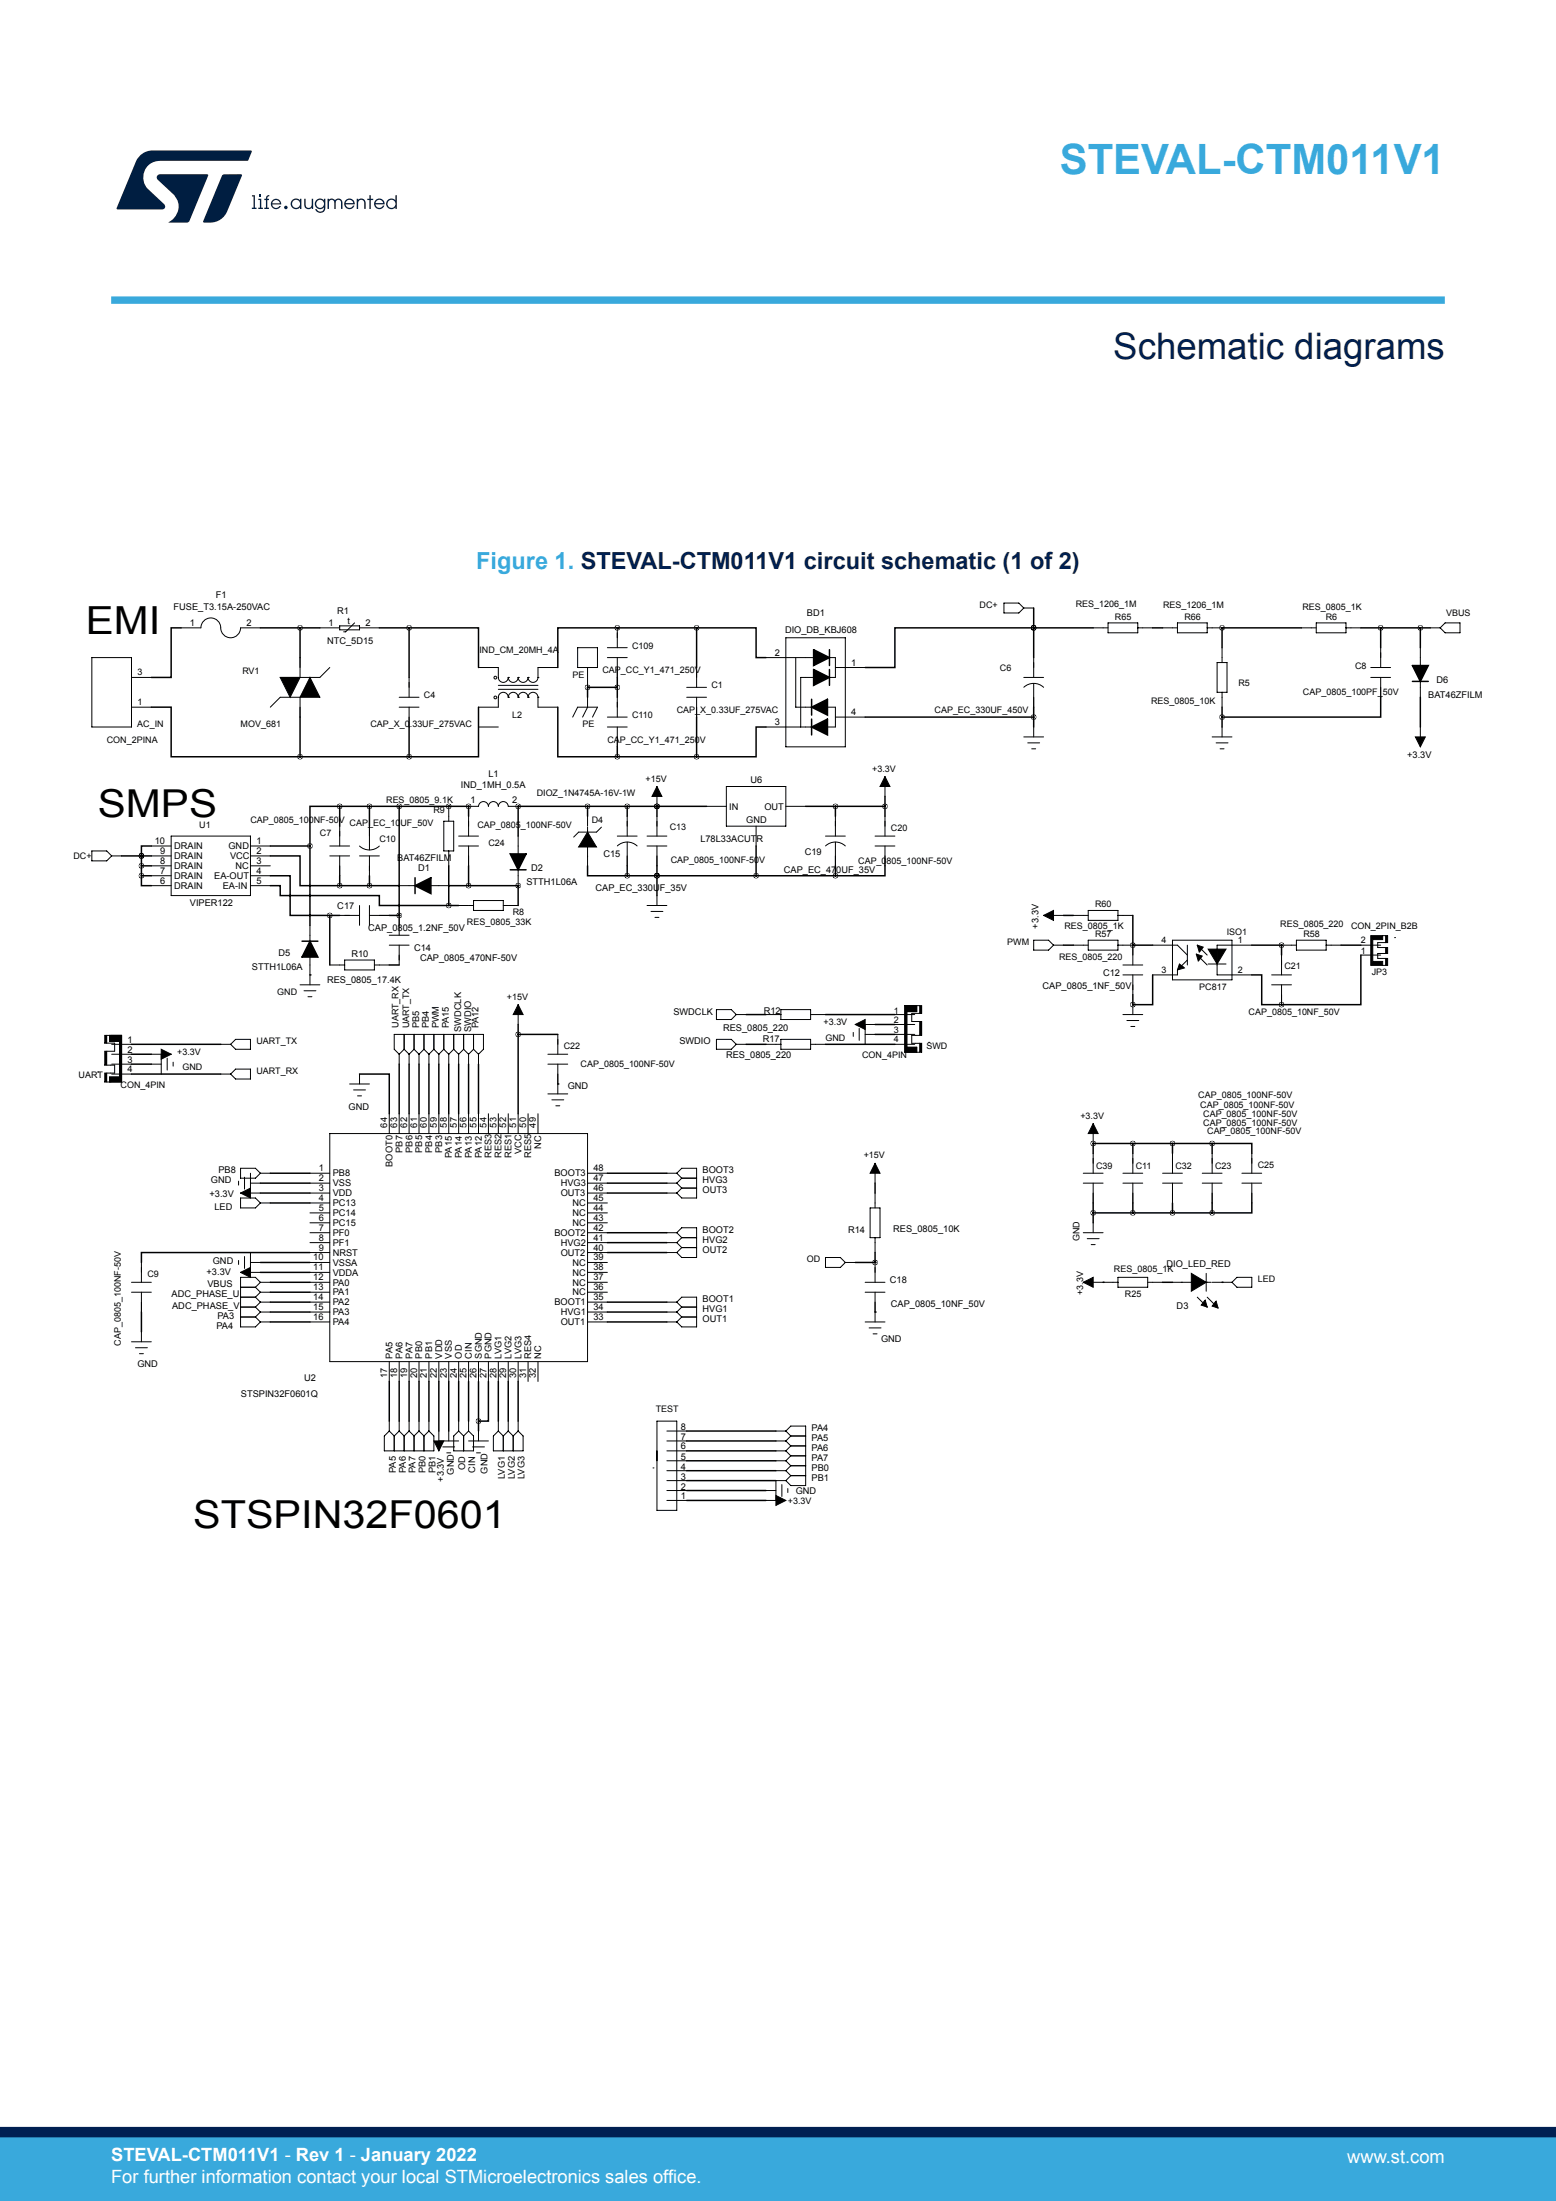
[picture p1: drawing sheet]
<svg xmlns="http://www.w3.org/2000/svg" width="210mm" height="297mm" viewBox="0 0 210 297" stroke-linecap="round" stroke-linejoin="round" font-family="sans-serif">
<g fill="none" stroke="#000" stroke-width=".13">
<path d="M12.4 88.7h5.3v9.4h-5.3zM17.7 91.4h2.7M17.7 95.4h2.7M24.4 84.7h2.7a1.34 1.34 0 0 1 1.4-1.3 1.34 1.34 0 0 1 1.3 1.3 1.34 1.34 0 0 0 1.3 1.4 1.34 1.34 0 0 0 1.4-1.4h2.6M36.5 95.4l1.3-1.3h2.7v2.7M37.8 91.4h2.7l-1.3 2.7zM40.5 88.7v2.7M41.8 91.4l1.4 2.7h-2.7zM43.2 84.7h2.6M44.5 90.1l-1.3 1.3h-5.4M45.8 84.5h2.7v.5h-2.7zM47.9 84.1l-1.3 1.2h-.2"/>
<path d="M48.5 84.7h2.7M53.9 94.1h2.7M53.9 95.4h2.7M55.2 91.4v2.7M55.2 95.4v2.7M64.6 90.1h2.7v1.3a.67 .67 0 0 0 .6 .7 .67 .67 0 0 0 .7-.7M64.6 98.1h2.7M67.3 93h5.3M67.3 92.5h5.3M68.6 94.1a.67 .67 0 0 1 .7-.7 .67 .67 0 0 1 .6 .7M68.6 91.4a.67 .67 0 0 0 .7 .7 .67 .67 0 0 0 .6-.7M68.6 94.1a.67 .67 0 0 0-.7-.7 .67 .67 0 0 0-.6 .7v1.3h-2.7"/>
<path d="M68.6 94.1h.1M68.6 91.4h.1M69.9 94.1h.1M69.9 91.4h.1M69.9 94.1a.67 .67 0 0 1 .7-.7 .67 .67 0 0 1 .7 .7M69.9 91.4a.67 .67 0 0 0 .7 .7 .67 .67 0 0 0 .7-.7M71.3 94.1a.67 .67 0 0 1 .6-.7 .67 .67 0 0 1 .7 .7M71.3 91.4a.67 .67 0 0 0 .6 .7 .67 .67 0 0 0 .7-.7M71.3 94.1h.1M71.3 91.4h.1M72.6 94.1v1.3h2.7M72.6 94.1h.1"/>
<path d="M72.6 91.4h.1M75.3 90.1h-2.7v1.3M77.3 96.8l.7-1.4h2.6l-.6 1.4M78 87.4h2.6v2.7h-2.6zM79.3 90.1v2.6M79.3 94.1v1.3l-.7 1.4M82 98.1h2.6M82 88.7h2.6M82 96.8h2.6M82 87.4h2.6M83.3 84.7v2.7M83.3 88.7v2.7"/>
<path d="M83.3 94.1v2.7M83.3 98.1v2.7M92.7 94.1h2.7M92.7 92.7h2.7M94 90.1v2.6M94 94.1v2.7M103.4 98.1h6.1M103.4 88.7h6.4M106.1 86.1h8v14.7h-8zM107.4 88.7v6.7h2.1M109.8 91.4h-1.7v6.7M111.7 95.4h1v2.7h-1"/>
<path d="M111.9 88.7h.8v2.7h-.8M112.7 90.1h4.1M112.7 96.8h4.1M135.5 81.4h2l.7 .6-.7 .7h-2zM138.2 82h1.3M138.2 91.4h2.6M138.2 99.4h2.6M138.2 92.7a1.95 1.95 0 0 1 2.6 0M139.5 88.7v2.7M139.5 92.2v3.2M139.5 98.1v1.3M147.5 84.7h2"/>
<path d="M149.5 84.1h4.1v1.3h-4.1zM153.6 84.7h2M156.9 84.7h2M158.9 84.1h4v1.3h-4zM162.9 84.7h2M163.6 99.4h2.7M164.3 89.4h1.3v4h-1.3zM164.9 87.4v2M164.9 93.4v2M164.9 98.1v1.3M175.6 84.7h2M177.6 84.1h4.1v1.3h-4.1z"/>
<path d="M181.7 84.7h2M185 91.4h2.7M185 90.1h2.7M186.3 87.4v2.7M186.3 91.4v2.7M191 99.4h1.4l-.7 1.4zM191.7 87.4v2.4M191.7 91.9v2.2M191.7 98.1v2.7M193 84.7h1.4M195 84.1h2v1.3h-2l-.6-.7zM12.4 114.8h2l.7 .7-.7 .7h-2z"/>
<path d="M15.1 115.5h1.3M20.4 119.5h2.7M20.4 114.2h2.7M20.4 115.5h2.7M20.4 116.8h2.7M20.4 118.2h2.7M23.1 112.8h10.7v8h-10.7zM33.8 119.5h2.7M33.8 114.2h2.7M33.8 115.5h2.7M33.8 116.8h2.7M33.8 118.2h2.7"/>
<path d="M44.5 114.2h2.7M44.5 115.5h2.7M45.8 111.5v2.7M45.8 115.5v2.7M48.5 114.2a1.95 1.95 0 0 0 2.7 0M48.5 115.5h2.7M49.9 111.5v3.2M49.9 115.5v2.7M53.9 119.5h2.1M58.2 119.5h2.4M59.9 110.8h1.3v4h-1.3zM60.6 108.8v2"/>
<path d="M60.6 114.8v2M61.9 114.2h2.7M61.9 112.8h2.7M63.2 108.8h1.4a.67 .67 0 0 1 .7-.6 .67 .67 0 0 1 .6 .6 .67 .67 0 0 1 .7-.6 .67 .67 0 0 1 .7 .6 .67 .67 0 0 1 .6-.6 .67 .67 0 0 1 .7 .6h1.3M63.2 110.1v2.7M63.2 114.2v2.6M69.9 112.8v2.4M69.9 117.4v2.1M79.3 112.3l1.2 2h-1.2zM79.3 110.1v1.4M79.3 111.6v5.2M81.2 111.6l-.7 .7h-2.4l-.7 .7"/>
<path d="M83.3 112.8h2.7M83.3 114.1a1.95 1.95 0 0 1 2.7 .1M84.6 110.1v2.7M84.6 113.6v3.2M87.3 114.2h2.7M87.3 112.8h2.7M88.7 106.1l.6 1.4h-1.3zM88.7 106.1v2.7M88.7 110.1v2.7M88.7 114.2v2.6M95.4 108.8h2.6M98 106.1h8.1v5.4h-8.1z"/>
<path d="M102 111.5v2.7M106.1 108.8h2.6M111.4 112.8h2.7M111.4 114.1a1.95 1.95 0 0 1 2.7 .1M112.7 110.1v2.7M112.7 113.6v3.2M118.1 114.2h2.7M118.1 112.8h2.7M119.4 104.8l.7 1.3h-1.3zM119.4 104.8v2.7M119.4 110.1v2.7M119.4 114.2v2.6"/>
<path d="M138.7 100.2h1.6M139.2 101h.6M164.1 100.2h1.6M164.7 101h.5M14.1 139.7h.3v1.1h-.3zM14.4 139.7h2v6.3h-2M14.8 139.7h1.6v6.3h-1.6v-.7h1.3v-4.8h-1.3zM14.8 139.7v.8h1.3v4.8h-1.3v.7M40.5 132.9h2.7M41 133.7h1.6M41.6 134.5h.5M41.8 124.9v2.1"/>
<path d="M41.8 129.1v3.8M44.5 130.2h2M45.8 123.5h2.7M46.5 129.5h4v1.4h-4zM48.5 122.2v2.7M49.9 122.2v2.7M49.9 123.5h2.6M50.5 130.2h2M52.5 127.5h2.7M52.5 126.2h2.7M53.9 123.5v2.7M53.9 127.5v2.7"/>
<path d="M54.5 139.6v2M55.9 139.6v2M57.2 139.6v2M58.6 139.6v2M59.9 139.6v2M61.2 139.6v2M61.9 122.2h2M62.6 139.6v2M63.9 121.5h4v1.4h-4zM63.9 139.6v2M67.9 122.2h2M69.9 135.6l.7 1.3h-1.3z"/>
<path d="M69.9 135.6v2.6M75.3 139.6v2.7M87.3 122.2h2.7M87.9 123h1.6M88.4 123.8h.5M88.7 120.8v1.4M96.7 136.2h2l.7 .7-.7 .7h-2zM99.4 136.9h1.3M103.4 136.9h2M105.4 136.2h4v1.4h-4zM109.4 136.9h2M115.2 139.3v.5"/>
<path d="M115.4 138.2h2.7M115.4 138.2l1.4-.6v1.3zM116 138.8v1.6M116.8 139.6h1.3M116.8 138.2v2.7M120.8 136.9h2.7M120.8 138.2h2.7M120.8 139.6h2.7M122.1 135.7h1.6v.8h-1.3v4.8h1.3v.7h-1.6zM123.1 136.7v1.1h1M123.1 136.7h1.1M123.7 135.7v.8h-1.3v4.8h1.3v.7"/>
<path d="M124.1 135.7h-2v6.3h2M124.1 135.7h.3v1h-.3zM124.1 137.8h.3v1.9h-.3zM124.1 139.7h-1v1.1h1M139.5 126.9h2l.7 .6-.7 .7h-2zM140.8 123.5l1.4-.6v1.3zM140.8 123.5h2.7M142.2 127.5h1.3M144.9 127.5h2M144.9 123.5h2M146.9 122.9h4v1.3h-4zM146.9 126.9h4v1.3h-4z"/>
<path d="M150.9 127.5h2v2.7M150.9 123.5h2M151.6 130.2h2.6M151.6 131.6h2.6M151.6 136.9h2.6M152.1 137.7h1.6M152.6 138.5h.6M152.9 131.6v2.6M152.9 135.6v1.3M155.6 127.5h3.3l1.3 1.4M158.2 126.9h8.1v5.3h-8.1zM158.9 130.9v.7h-3.3"/>
<path d="M159.2 130.1l.6 .5-.9 .3zM160.2 127.5v2.7M160.2 129.5l-1.3 1.4M161.5 128.7l.8 .3-.6 .7zM161.6 127.5l1.3 1.4M161.6 128.9l1.3 1.3M161.6 127.5l.8 .3-.5 .7zM163.1 130.1h2.4M163.1 128.1h1.2v2zM164.3 130.2v1.4h4.6M168.9 127.5h-4.6v.7M171.6 131.6h2.7"/>
<path d="M171.6 132.9h2.7M173 127.5h2M173 128.9v2.7M173 132.9v2.7M175 126.9h4v1.3h-4zM179 127.5h2M183.7 127.5h2.6M183.7 128.9h2.6M185 126.3h1.6v.5h-1.3v2.9h1.3v.6h-1.6zM186.6 126.3h.4M186.6 130.3h.4M187 126.3h.3v.9h-.3z"/>
<path d="M187 129.3h.3v1h-.3zM187 127.9h.3v.8h-.3zM187 128.7h-1.1v.6h1.1M187 127.2h-1.1v.7h1.1M188.2 126.5h.1M13.2 144.7h.1M14.1 141.9h.3v1.8h-.3zM14.1 144.8h.3v1.2h-.3zM14.3 140.8h1.1M14.4 143.7h1.1v1.1h-1.1M15.1 140.9h2.6M15.1 142.3h2.6"/>
<path d="M15.1 143.6h2.6M15.1 144.9h2.6M15.5 140.8v1.1h-1.1M20.4 142.3h2.7M20.4 143.6h1.4M21.8 141.6l1.3 .7-1.3 .6zM21.8 142.3v2.6M22.6 142.8v1.6M23.4 143.3v.6M29.8 140.9h1.3M29.8 144.9h1.3M31.8 140.3h2v1.3h-2l-.7-.7z"/>
<path d="M31.8 144.3h2v1.3h-2l-.7-.7zM32.2 159.4v.5M32.5 157.6h2l.6 .7-.6 .7h-2zM33 158.8v1.7M33.8 159.7h1.3M33.8 158.3v2.7M35.1 158.3h1.4M41.8 158.3h2.7M41.8 159.7h2.7M44.5 153h34.8v30.7h-34.8zM47.2 146.3h2.7M47.7 147.1h1.6"/>
<path d="M48.3 147.9h.5M48.5 144.9v1.4M52.5 150.3v2.7M53.9 142.3v1.3M53.9 150.3v2.7M53.9 142.3l-.7-.7v-2h12v2l-.6 .7M54.5 141.6l-.6 .7M54.5 141.6l.7 .7M55.2 142.3v1.3M55.2 150.3v2.7M55.9 141.6l-.7 .7M55.9 141.6l.7 .7"/>
<path d="M56.6 142.3v1.3M56.6 150.3v2.7M57.2 141.6l-.6 .7M57.2 141.6l.7 .7M57.9 142.3v1.3M57.9 150.3v2.7M58.6 141.6l.6 .7M58.6 141.6l-.7 .7M59.2 142.3v1.3M59.2 150.3v2.7M59.9 141.6l-.7 .7M59.9 141.6l.7 .7"/>
<path d="M60.6 142.3v1.3M60.6 150.3v2.7M61.2 141.6l.7 .7M61.2 141.6l-.6 .7M61.9 142.3v1.3M61.9 150.3v2.7M62.6 141.6l-.7 .7M62.6 141.6l.6 .7M63.2 142.3v1.3M63.2 150.3v2.7M63.9 141.6l-.7 .7M63.9 141.6l.7 .7"/>
<path d="M64.6 142.3v1.3M64.6 150.3v2.7M65.9 150.3v2.7M67.3 150.3v2.7M68.6 150.3v2.7M69.9 150.3v2.7M71.3 150.3v2.7M72.6 150.3v2.7M73.9 142.3h2.7M73.9 143.6h2.7M73.9 147.6h2.7M74.5 148.4h1.6"/>
<path d="M75 149.2h.6M75.3 143.6v4M79.3 158.3h2.7M79.3 159.7h2.7M90 158.3h1.3M90 159.7h1.3M91.3 158.3l.7-.7h2v4.1h-2l-.7-.7M91.3 158.3l.7 .7M91.3 159.7l.7 .6M92 159h2M92 159l-.7 .7M96.7 140.3h2l.7 .6-.7 .7h-2z"/>
<path d="M99.4 140.9h1.3M103.4 140.9h2M105.4 140.3h4v1.3h-4zM109.4 140.9h2M118.1 157l.7 1.3h-1.4zM118.1 157v2.7M120.8 140.9h2.7M124.1 140.8h.3v1.2h-.3zM125.3 140.7h.1M146.2 158.3h2.7M146.2 159.7h2.7M147.5 151.6l.7 1.4h-1.3z"/>
<path d="M147.5 151.6v2.7M147.5 155.6v2.7M147.5 159.7v2.6M151.6 158.3h2.6M151.6 159.7h2.6M152.9 155.6v2.7M152.9 159.7v2.6M156.9 158.3h2.7M156.9 159.7h2.7M158.2 155.6v2.7M158.2 159.7v2.6M162.3 158.3h2.6"/>
<path d="M162.3 159.7h2.6M163.6 155.6v2.7M163.6 159.7v2.6M167.6 158.3h2.7M167.6 159.7h2.7M168.9 155.6v2.7M168.9 159.7v2.6M17.7 173h2.7M17.7 174.4h2.7M19.1 170.4v2.6M19.1 174.4v2.6M19.1 179.7v1.4"/>
<path d="M32.2 170.1v.5M32.5 161h2.6M32.5 171.7h2.6M32.5 161l1.3-.7v1.4zM32.5 171.7l1.3-.7v1.4zM32.5 173.7h2M32.5 161.7h2l.6 .6-.6 .7h-2zM32.5 176.4h2M32.5 175h2M32.5 177.7h2M33 169.6v1.6M33.8 170.4h1.3"/>
<path d="M33.8 169v2.7M34.5 173.7l.6 .7M34.5 175l.6 .7M34.5 176.4l.6 .6M34.5 177.7l.6 .7M35.1 173h1.4M35.1 173l-.6-.6h-2v6.7h2l.6-.7M35.1 162.3h1.4M35.1 174.4h1.4M35.1 175.7h1.4M35.1 177h1.4M35.1 178.4h1.4"/>
<path d="M35.1 173l-.6 .7M35.1 174.4l-.6 .6M35.1 175.7l-.6 .7M35.1 177l-.6 .7M41.8 173h2.7M41.8 161h2.7M41.8 162.3h2.7M41.8 163.7h2.7M41.8 165h2.7M41.8 166.3h2.7M41.8 167.7h2.7M41.8 169h2.7"/>
<path d="M41.8 170.4h2.7M41.8 171.7h2.7M41.8 174.4h2.7M41.8 175.7h2.7M41.8 177h2.7M41.8 178.4h2.7M79.3 173h2.7M79.3 161h2.7M79.3 162.3h2.7M79.3 163.7h2.7M79.3 165h2.7M79.3 166.3h2.7"/>
<path d="M79.3 167.7h2.7M79.3 169h2.7M79.3 170.4h2.7M79.3 171.7h2.7M79.3 174.4h2.7M79.3 175.7h2.7M79.3 177h2.7M79.3 178.4h2.7M90 161h1.3M90 166.3h1.3M90 167.7h1.3M90 169h1.3"/>
<path d="M90 175.7h1.3M90 177h1.3M90 178.4h1.3M91.3 166.3l.7-.6h2v4h-2l-.7-.7M91.3 175.7l.7-.7h2v4.1h-2l-.7-.7M91.3 166.3l.7 .7M91.3 167.7l.7 .6M91.3 175.7l.7 .7M91.3 177l.7 .7M92 167h2M92 160.3h2M92 160.3l-.7 .7"/>
<path d="M92 168.3h2M92 167l-.7 .7M92 168.3l-.7 .7M92 176.4h2M92 177.7h2M92 176.4l-.7 .6M92 177.7l-.7 .7M111.4 169.7h2l.7 .7-.7 .6h-2zM114.1 170.4h1.3M116.8 173h2.6M116.8 174.4h2.6M116.8 178.4h2.6"/>
<path d="M117.3 179.2h1.6M117.4 163h1.4v4h-1.4zM117.8 180h.6M118.1 161v2M118.1 167v2M118.1 170.4v2.6M118.1 174.4v4M146.2 173h4.7M146.2 173l1.3-.6v1.3zM146.2 166.3h2.7M146.7 167.1h1.6M147.3 167.9h.5"/>
<path d="M147.5 165v1.3M150.9 172.4h4v1.3h-4zM154.9 173h2M158.2 173h5.3M160.8 171.8l2 1.2h-2zM161.6 175l1.3 1.4M162.5 175.6l.2-.2 .2 1-.8-.3zM162.8 171.8v2.4M162.9 175l1.4 1.4M163.6 173h2.7M164 175.7l.1-.1 .3 .9-.8-.3zM166.3 173l.6-.6h2v1.3h-2z"/>
<path d="M17.7 181.1h2.7M18.3 181.9h1.6M18.8 182.7h.6M52.5 183.7v2.7M52.5 191.8v1.3M52.5 193.1l-.6 .7v2h6.7v-2l-.7-.7M52.5 193.1l.7 .7M53.2 193.8v2M53.9 183.7v2.7M53.9 191.8v1.3M53.9 193.1l.6 .7M53.9 193.1l-.7 .7"/>
<path d="M54.5 193.8v2M55.2 183.7v2.7M55.2 191.8v1.3M55.2 193.1l.7 .7M55.2 193.1l-.7 .7M55.9 193.8v2M56.6 183.7v2.7M56.6 191.8v1.3M56.6 193.1l.6 .7M56.6 193.1l-.7 .7M57.2 193.8v2M57.9 183.7v2.7"/>
<path d="M57.9 191.8v1.3M57.9 193.1l-.7 .7M58.6 194.4h1.3l-.7 1.4zM59.2 183.7v2.7M59.2 193.1v2.7M59.2 194.4h2.7M59.8 195.2h1.6M60.3 196h.5M60.6 183.7v2.7M60.6 193.1v1.3M61.9 193.1l-.7 .7v2h2.7v-2l-.7-.7M61.9 183.7v2.7"/>
<path d="M61.9 191.8v1.3M61.9 193.1l.7 .7M62.6 193.8v2M63.2 183.7v2.7M63.2 191.8v1.3M63.2 194.4h2.7M63.2 193.1l-.6 .7M63.8 195.2h1.6M64.3 196h.5M64.6 183.7v2.7M64.6 193.1v1.3M65.9 183.7v2.7"/>
<path d="M67.3 183.7v2.7M67.3 191.8v1.3M67.3 193.1l-.7 .7v2h4v-2l-.7-.7M67.3 193.1l.6 .7M67.9 193.8v2M68.6 183.7v2.7M68.6 191.8v1.3M68.6 193.1l.7 .7M68.6 193.1l-.7 .7M69.3 193.8v2M69.9 183.7v2.7M69.9 191.8v1.3"/>
<path d="M69.9 193.1l-.6 .7M71.3 183.7v2.7M72.6 183.7v2.7M88.1 198.1h.1M88.7 191.8h2.6v12h-2.6zM90 199.8h2.7M90 198.5h2.7M90 197.1h2.7M90 195.8h2.7M90 194.4h2.7M90 193.1h2.7M104.7 198.5h1.4"/>
<path d="M104.7 197.1h1.4M104.7 195.8h1.4M104.7 194.4h1.4M104.7 193.1h1.4M106.1 199.8h-1.4v2.7M106.1 193.1l.6-.7h2v8.1h-2l-.6-.7M106.1 198.5l.6 .6M106.1 197.1l.6 .7M106.1 195.8l.6 .6M106.1 194.4l.6 .7M106.1 193.1l.6 .7M106.7 199.1h2"/>
<path d="M106.7 199.1l-.6 .7M106.7 197.8h2M106.7 197.8l-.6 .7M106.7 196.4h2M106.7 196.4l-.6 .7M106.7 195.1h2M106.7 195.1l-.6 .7M106.7 193.8h2M106.7 193.8l-.6 .6M90 202.5h2.7M90 201.1h2.7M103.4 202.5h2.7"/>
<path d="M103.4 201.1h1.3M104.7 201.8l1.4 .7-1.4 .6zM105.5 200.3v1.6M106.3 200.9v.5"/>
<circle cx="66.9" cy="94.1" r=".19"/>
<circle cx="66.9" cy="91.4" r=".19"/>
</g>
<g fill="#000">
<path d="M37.8 91.4h2.7l-1.3 2.7zM41.8 91.4l1.4 2.7h-2.7zM109.8 90.3l2.1 1.1-2.1 1.1zM109.8 87.7l2.1 1-2.1 1.1zM109.5 95.4l2.2-1v2.1zM109.5 98.1l2.2-1.1v2.2zM190.6 89.8h2.2l-1.1 2.1zM56 119.5l2.2-1.1v2.2zM68.9 115.2h2.1l-1.1 2.2zM79.3 112.3l1.2 2h-1.2zM79.3 112.3v2h-1.2zM88.7 106.1l.6 1.4h-1.3z"/>
<path d="M119.4 104.8l.7 1.3h-1.3zM191 99.4h1.4l-.7 1.4zM41.8 127l1.1 2.1h-2.1zM69.9 135.6l.7 1.3h-1.3zM115.4 138.2l1.4-.6v1.3zM124.1 135.7h.3v1h-.3zM124.1 137.8h.3v1.9h-.3zM140.8 123.5l1.4-.6v1.3zM159.2 130.1l.6 .5-.9 .3zM161.5 128.7l.8 .3-.6 .7zM161.6 127.5l.8 .3-.5 .7zM163.1 128.1h1.2v2z"/>
<path d="M164.3 128.1h1.2l-1.2 2zM185 126.3h1.6v.5h-1.3v2.9h1.3v.6h-1.6zM187 126.3h.3v.9h-.3zM187 129.3h.3v1h-.3zM187 127.9h.3v.8h-.3zM14.1 139.7h.3v1.1h-.3zM14.1 141.9h.3v1.8h-.3zM14.1 144.8h.3v1.2h-.3zM14.8 139.7h1.6v6.3h-1.6v-.7h1.3v-4.8h-1.3zM21.8 141.6l1.3 .7-1.3 .6zM118.1 157l.7 1.3h-1.4zM122.1 135.7h1.6v.8h-1.3v4.8h1.3v.7h-1.6z"/>
<path d="M124.1 140.8h.3v1.2h-.3zM147.5 151.6l.7 1.4h-1.3zM32.5 161l1.3-.7v1.4zM32.5 171.7l1.3-.7v1.4zM146.2 173l1.3-.6v1.3zM160.8 171.8l2 1.2h-2zM160.8 173h2l-2 1.2zM162.5 175.6l.2-.2 .2 1-.8-.3zM164 175.7l.1-.1 .3 .9-.8-.3zM58.6 194.4h1.3l-.7 1.4zM104.7 201.8l1.4 .7-1.4 .6z"/>
<path d="M88.6 108.8a.05 .05 0 0 0 .1 0 .05 .05 0 0 0-.1 0zM84.6 108.8a.05 .05 0 0 0 .1 0 .05 .05 0 0 0-.1 0zM84.6 118.2a.05 .05 0 0 0 .1 0 .05 .05 0 0 0-.1 0zM88.6 118.2a.05 .05 0 0 0 .1 0 .05 .05 0 0 0-.1 0zM112.7 118.2a.05 .05 0 0 0 .1 0 .05 .05 0 0 0-.1 0zM119.4 108.8a.05 .05 0 0 0 .1 0 .05 .05 0 0 0-.1 0zM88.6 108.8a.05 .05 0 0 0 .1 0 .05 .05 0 0 0-.1 0zM112.7 108.8a.05 .05 0 0 0 .1 0 .05 .05 0 0 0-.1 0zM49.8 108.8a.05 .05 0 0 0 .1 0 .05 .05 0 0 0-.1 0zM45.8 108.8a.05 .05 0 0 0 .1 0 .05 .05 0 0 0-.1 0zM69.9 108.8a.05 .05 0 0 0 .1 0 .05 .05 0 0 0-.1 0zM49.8 119.5a.05 .05 0 0 0 .1 0 .05 .05 0 0 0-.1 0zM60.5 108.8a.05 .05 0 0 0 .1 0 .05 .05 0 0 0-.1 0zM69.9 119.5a.05 .05 0 0 0 .1 0 .05 .05 0 0 0-.1 0zM63.2 108.8a.05 .05 0 0 0 .1 0 .05 .05 0 0 0-.1 0zM63.2 119.5a.05 .05 0 0 0 .1 0 .05 .05 0 0 0-.1 0zM186.3 84.7a.05 .05 0 0 0 .1 0 .05 .05 0 0 0-.1 0zM164.9 84.7a.05 .05 0 0 0 .1 0 .05 .05 0 0 0-.1 0zM164.9 96.8a.05 .05 0 0 0 .1 0 .05 .05 0 0 0-.1 0zM172.9 127.5a.05 .05 0 0 0 .1 0 .05 .05 0 0 0-.1 0zM172.9 135.6a.05 .05 0 0 0 .1 0 .05 .05 0 0 0-.1 0zM102 118.2a.05 .05 0 0 0 .1 0 .05 .05 0 0 0-.1 0zM88.6 118.2a.05 .05 0 0 0 .1 0 .05 .05 0 0 0-.1 0zM147.5 154.3a.05 .05 0 0 0 .1 0 .05 .05 0 0 0-.1 0zM147.5 163.7a.05 .05 0 0 0 .1 0 .05 .05 0 0 0-.1 0zM69.9 139.6a.05 .05 0 0 0 .1 0 .05 .05 0 0 0-.1 0zM158.2 154.3a.05 .05 0 0 0 .1 0 .05 .05 0 0 0-.1 0zM158.2 163.7a.05 .05 0 0 0 .1 0 .05 .05 0 0 0-.1 0zM41.8 114.2a.05 .05 0 0 0 .1 0 .05 .05 0 0 0-.1 0zM45.8 119.5a.05 .05 0 0 0 .1 0 .05 .05 0 0 0-.1 0zM60.5 122.2a.05 .05 0 0 0 .1 0 .05 .05 0 0 0-.1 0z"/>
</g>
<g fill="none" stroke="#000" stroke-width=".2">
<path d="M20.4 95.4h2.7v6.7h17.4M24.4 84.7h-1.3v6.7h-2.7M35.1 84.7h8.1M40.5 84.7v4M40.5 96.8v5.3M51.2 84.7h4M55.2 84.7h9.4v5.4M55.2 98.1v4M55.2 84.7v6.7M64.6 95.4v6.7h-9.4M75.3 95.4v6.7h8M79.3 92.7h4"/>
<path d="M79.3 92.7h.1M79.3 92.7v1.4M83.3 84.7h-8v5.4M83.3 84.7h.1M83.3 84.7h10.7M83.3 91.4v2.7M94 96.8v5.3M94 84.7h8v4h1.4M94 84.7v5.4M103.4 98.1h-1.4v4h-8M109.5 94.4v2.1M109.5 97v2.2"/>
<path d="M109.5 95.4l2.2-1v2.1zM109.5 98.1l2.2-1.1v2.2zM109.8 90.3l2.1 1.1-2.1 1.1zM109.8 87.7l2.1 1-2.1 1.1zM111.9 87.7v2.1M111.9 90.3v2.2M116.8 96.8h22.7M139.5 84.7h-18.7v5.4h-4M139.5 84.7h.1M139.5 84.7h8M139.5 82v6.7M139.5 95.4v2.7"/>
<path d="M155.6 84.7h1.3M164.9 84.7h.1M164.9 84.7h10.7M164.9 84.7v2.7M164.9 95.4v2.7M183.7 84.7h9.3M186.3 94.1v2.7h-21.4M186.3 84.7v2.7M190.6 89.8h2.2l-1.1 2.1zM190.6 91.9h2.2M191.7 84.7v2.7M191.7 94.1v4"/>
<path d="M16.4 115.5h4M19.1 115.5h.1M19.1 118.2v1.3h1.3M19.1 118.2h1.3M19.1 115.5v2.7M19.1 116.8h1.3M20.4 114.2h-1.3v1.3M36.5 115.5h4v4h5.3M36.5 118.2h2.7v5.3h5.3M36.5 119.5h1.3v1.3h13.4v1.4h9.4M36.5 114.2h5.3M40.5 102.1h14.7"/>
<path d="M41.8 114.2v10.7M45.8 108.8h-4v5.4M45.8 108.8h17.4M45.8 119.5h8.1M45.8 108.8v2.7M45.8 118.2v1.3M49.9 108.8v2.7M49.9 118.2v1.3M53.9 108.8v14.7M56 119.5l2.2-1.1v2.2zM56 118.4v2.2M60.6 108.8h.1"/>
<path d="M60.6 119.5h9.3M60.6 116.8v5.4M63.2 108.8h.1M63.2 108.8v1.3M63.2 116.8v2.7M68.9 117.4h2.1M68.9 115.2h2.1l-1.1 2.2zM69.9 108.8h.1M69.9 119.5h.1M69.9 108.8h25.5M69.9 108.8v4M69.9 119.5v2.7"/>
<path d="M79.3 116.8v1.4h5.3M79.3 108.8v1.3M83.3 102.1h10.7M83.3 100.8v1.3M84.6 108.8v1.3M84.6 116.8v1.4M88.7 108.8h.1M88.7 108.8v1.3M88.7 116.8v4M88.7 118.2h.1M102 114.2v4M108.7 108.8h10.7"/>
<path d="M112.7 118.2h-28.1M112.7 108.8v1.3M112.7 116.8v1.4M119.4 116.8v1.4h-6.7M119.4 107.5v2.6M40.8 127h2.1M41.8 131.6h.1M41.8 127l1.1 2.1h-2.1zM44.5 123.5h1.3M44.5 123.5v6.7M52.5 130.2h1.4M52.5 123.5h1.4"/>
<path d="M53.9 123.5h.1M60.6 122.2h1.3M69.9 138.2v12.1M69.9 139.6h5.4M100.7 136.9h2.7M111.4 136.9h9.4M118.1 139.6h2.7M118.1 138.2h2.7M143.5 127.5h1.4M143.5 123.5h1.4M152.9 135.6h.1M152.9 127.5h.1"/>
<path d="M152.9 127.5h2.7M152.9 134.2v1.4M152.9 123.5v4M155.6 131.6v4h-2.7M168.9 131.6h1.4v4h2.7M168.9 127.5h4.1M173 135.6h.1M173 127.5h.1M173 127.5v1.4M181 127.5h2.7M183.7 128.9v6.7h-10.7M17.7 140.9h12.1"/>
<path d="M17.7 143.6h2.7M17.7 142.3h2.7M17.7 144.9h12.1M35.1 159.7h6.7M36.5 158.3h5.3M48.5 144.9h4v5.4M53.9 143.6v6.7M55.2 143.6v6.7M56.6 143.6v6.7M57.9 143.6v6.7M59.2 143.6v6.7M60.6 143.6v6.7"/>
<path d="M61.9 143.6v6.7M63.2 143.6v6.7M64.6 143.6v6.7M75.3 146.3h.1M82 158.3h8M82 159.7h8M100.7 140.9h2.7M111.4 140.9h9.4M118.1 159.7v1.3M147.5 154.3v1.3M147.5 154.3h16.1M147.5 154.3h.1"/>
<path d="M152.9 154.3v1.3M158.2 154.3v1.3M163.6 154.3h5.3v1.3M163.6 154.3v1.3M19.1 177v2.7M35.1 161h6.7M35.1 170.4h6.7M35.1 171.7h6.7M36.5 173h5.3M36.5 175.7h5.3M36.5 177h5.3M36.5 178.4h5.3"/>
<path d="M36.5 174.4h5.3M36.5 162.3h5.3M41.8 169h-22.7v1.4M82 161h8M82 166.3h8M82 167.7h8M82 169h8M82 175.7h8M82 177h8M82 178.4h8M115.4 170.4h2.7M118.1 177h.1"/>
<path d="M118.1 170.4h.1M118.1 169v1.4M147.5 162.3v2.7M148.9 173h.1M152.9 162.3v1.4M156.9 173h1.3M158.2 162.3v1.4M163.6 163.7h-16.1M163.6 162.3v1.4M164.9 173h.1M168.9 162.3v1.4h-5.3M52.5 186.4v5.4"/>
<path d="M53.9 186.4v5.4M55.2 186.4v5.4M56.6 186.4v5.4M57.9 186.4v5.4M59.2 186.4v6.7M60.6 186.4v6.7M61.9 186.4v5.4M63.2 186.4v5.4M64.6 186.4v6.7M65.9 186.4v5.4h-1.3M67.3 186.4v5.4M68.6 186.4v5.4"/>
<path d="M69.9 186.4v5.4M92.7 199.8h12M92.7 198.5h12M92.7 197.1h12M92.7 195.8h12M92.7 194.4h12M92.7 193.1h12M92.7 201.1h10.7M92.7 202.5h10.7"/>
</g>
<g fill="none" stroke="#000" stroke-width=".67">
<circle cx="40.5" cy="84.7" r=".02"/>
<circle cx="55.2" cy="84.7" r=".02"/>
<circle cx="79.3" cy="92.7" r=".02"/>
<circle cx="83.3" cy="92.7" r=".02"/>
<circle cx="83.3" cy="84.7" r=".02"/>
<circle cx="94" cy="84.7" r=".02"/>
<circle cx="139.5" cy="96.8" r=".02"/>
<circle cx="139.5" cy="84.7" r=".02"/>
<circle cx="164.9" cy="96.8" r=".02"/>
<circle cx="164.9" cy="84.7" r=".02"/>
<circle cx="186.3" cy="84.7" r=".02"/>
<circle cx="191.7" cy="84.7" r=".02"/>
<circle cx="19.1" cy="116.8" r=".02"/>
<circle cx="19.1" cy="115.5" r=".02"/>
<circle cx="19.1" cy="118.2" r=".02"/>
<circle cx="40.5" cy="102.1" r=".02"/>
<circle cx="41.8" cy="114.2" r=".02"/>
<circle cx="45.8" cy="119.5" r=".02"/>
<circle cx="45.8" cy="108.8" r=".02"/>
<circle cx="49.9" cy="119.5" r=".02"/>
<circle cx="49.9" cy="108.8" r=".02"/>
<circle cx="53.9" cy="108.8" r=".02"/>
<circle cx="55.2" cy="102.1" r=".02"/>
<circle cx="60.6" cy="108.8" r=".02"/>
<circle cx="63.2" cy="119.5" r=".02"/>
<circle cx="63.2" cy="108.8" r=".02"/>
<circle cx="69.9" cy="119.5" r=".02"/>
<circle cx="69.9" cy="108.8" r=".02"/>
<circle cx="79.3" cy="108.8" r=".02"/>
<circle cx="83.3" cy="102.1" r=".02"/>
<circle cx="84.6" cy="108.8" r=".02"/>
<circle cx="84.6" cy="118.2" r=".02"/>
<circle cx="88.7" cy="108.8" r=".02"/>
<circle cx="88.7" cy="118.2" r=".02"/>
<circle cx="94" cy="102.1" r=".02"/>
<circle cx="102" cy="118.2" r=".02"/>
<circle cx="112.7" cy="108.8" r=".02"/>
<circle cx="112.7" cy="118.2" r=".02"/>
<circle cx="119.4" cy="108.8" r=".02"/>
<circle cx="44.5" cy="123.5" r=".02"/>
<circle cx="53.9" cy="123.5" r=".02"/>
<circle cx="60.6" cy="122.2" r=".02"/>
<circle cx="69.9" cy="139.6" r=".02"/>
<circle cx="152.9" cy="127.5" r=".02"/>
<circle cx="152.9" cy="135.6" r=".02"/>
<circle cx="173" cy="127.5" r=".02"/>
<circle cx="173" cy="135.6" r=".02"/>
<circle cx="147.5" cy="154.3" r=".02"/>
<circle cx="152.9" cy="154.3" r=".02"/>
<circle cx="158.2" cy="154.3" r=".02"/>
<circle cx="163.6" cy="154.3" r=".02"/>
<circle cx="118.1" cy="170.4" r=".02"/>
<circle cx="147.5" cy="163.7" r=".02"/>
<circle cx="152.9" cy="163.7" r=".02"/>
<circle cx="158.2" cy="163.7" r=".02"/>
<circle cx="163.6" cy="163.7" r=".02"/>
<circle cx="64.6" cy="191.8" r=".02"/>
</g>
<path d="M15 40.5h180" fill="none" stroke="#39a9dc" stroke-width="1"/>
<g fill="#001e41">
<path d="M18.9 21a2.45 2.45 0 0 1 1.7-.7h13.2l.2 .1-.5 1.2-.1 .1h-11.7a2.24 2.24 0 0 0-2.2 1.3 2.24 2.24 0 0 0 .4 2.5l2.2 2 .2 .3v.2l-.2 .2-.2 .1-6.1-.1-.1-.1 2.7-6.3z"/>
<path d="M30 23.6l.3-.1h2.2l.2 .1-2 4.9a2.72 2.72 0 0 1-3.3 1.5v-.2z"/>
<path d="M21.4 23.6l.2-.1h6.4l.1 .2-2.6 6.2-.3 .1h-2.5a2.37 2.37 0 0 0 .7-3.8l-2.1-1.9-.1-.3v-.2z"/>
<path d="M41.1 26.8h.1v.8a.42 .42 0 0 0 .5 .5 .42 .42 0 0 0 .4-.6v-.7h.2v1.4h-.2v-.2a.57 .57 0 0 1-.7 .2 .57 .57 0 0 1-.3-.6z"/>
<path d="M44.2 26.8h.2v.2a.51 .51 0 0 1 .8 0 .55 .55 0 0 1 .7-.2 .55 .55 0 0 1 .3 .6v.8h-.2v-.8a.37 .37 0 0 0-.3-.4 .37 .37 0 0 0-.4 .4v.8h-.2v-.8a.37 .37 0 0 0-.3-.4 .37 .37 0 0 0-.4 .4v.8h-.2z"/>
<path d="M48.1 26.8h.2v.2a.59 .59 0 0 1 .7-.2 .59 .59 0 0 1 .4 .6v.8h-.2v-.8a.42 .42 0 0 0-.5-.4 .42 .42 0 0 0-.4 .4v.8h-.2z"/>
<path d="M49.9 26.3h.1v.5h.4v.2h-.4v1.2h-.1v-1.2h-.3v-.2h.3z"/>
<path d="M35 26.3h.2v.3h-.2z"/>
<path d="M34 26.3h.4v1.7h.2v.2h-.6v-.2h.2v-1.5h-.2z"/>
<path d="M34.9 26.8h.4v1.2h.2v.2h-.6v-.2h.2v-1h-.2z"/>
<path d="M36 26.4l.3-.1v.2h-.1l-.1 .3h.2v.2h-.2v1h.2v.2h-.6v-.2h.2v-1h-.2v-.2h.2z"/>
<path d="M39.4 27.5a.55 .55 0 0 1 1.1 0 .55 .55 0 0 1-1.1 0zM39.4 27a.72 .72 0 0 0 .1 1 .72 .72 0 0 0 1 0v.2h.2v-1.4h-.2v.2a.7 .7 0 0 0-1.1 0z"/>
<path d="M42.7 27.5a.54 .54 0 0 1 1 0 .54 .54 0 0 1-1 0zM42.7 27a.71 .71 0 0 0 0 1 .71 .71 0 0 0 1 0 .51 .51 0 0 1-.4 .5 .51 .51 0 0 1-.6-.3h-.2a.7 .7 0 0 0 .8 .5 .7 .7 0 0 0 .6-.7v-1.2h-.2v.2a.67 .67 0 0 0-1 0z"/>
<path d="M46.8 27.2a.52 .52 0 0 1 .5-.2 .52 .52 0 0 1 .4 .4h-1.1zM46.7 27a.72 .72 0 0 0 .1 1.1 .72 .72 0 0 0 1-.4h-.2a.52 .52 0 0 1-.5 .3 .52 .52 0 0 1-.5-.4h1.3a.72 .72 0 0 0-.4-.7 .72 .72 0 0 0-.8 .1z"/>
<path d="M50.8 27.2a.52 .52 0 0 1 .5-.2 .52 .52 0 0 1 .4 .4h-1zM50.7 27a.72 .72 0 0 0 .1 1.1 .72 .72 0 0 0 1.1-.4h-.2a.52 .52 0 0 1-.6 .3 .52 .52 0 0 1-.4-.4h1.2a.72 .72 0 0 0-.4-.7 .72 .72 0 0 0-.8 .1z"/>
<path d="M52.3 27.5a.55 .55 0 0 1 1.1 0 .55 .55 0 0 1-1.1 0zM52.3 27a.72 .72 0 0 0 0 1 .72 .72 0 0 0 1.1 0v.2h.2v-1.9h-.2v.7a.7 .7 0 0 0-1.1 0z"/>
<path d="M36.8 27.2a.52 .52 0 0 1 .6-.2 .52 .52 0 0 1 .4 .4h-1.1zM36.8 27a.7 .7 0 0 0 .1 1.1 .7 .7 0 0 0 1-.3h-.2a.52 .52 0 0 1-.6 .2 .52 .52 0 0 1-.4-.4h1.3a.7 .7 0 0 0-.4-.7 .7 .7 0 0 0-.8 .1z"/>
<circle cx="38.6" cy="28" r=".24"/>
</g>
<g fill="#39a9dc">
<path d="M0 288.4h210v8.6h-210z" fill-rule="evenodd"/>
<path d="M-.1 288.4h210.2v6.9h-210.2z" fill-rule="evenodd"/>
</g>
<path d="M0 287.7h210" fill="none" stroke="#002052" stroke-width="1.4"/>
<text font-size="5.6" fill="#39a9dc" x="143" y="23.4">STEVAL-CTM011V1</text>
<g font-size="5.2">
<text x="11.6" y="85.5">EMI</text>
<text x="13.2" y="110.3">SMPS</text>
<text x="26.1" y="206.2">STSPIN32F0601</text>
</g>
<text font-size="4.9" fill="#002052" x="150.3" y="48.4">Schematic diagrams</text>
<text font-size="3.2" fill="#39a9dc" x="64.3" y="76.8">Figure 1. STEVAL-CTM011V1 circuit schematic (1 of 2)</text>
<g font-size="2.5" fill="#fff">
<text x="15" y="291.6">STEVAL-CTM011V1 - Rev 1 - January 2022</text>
<text x="181.8" y="291.9">www.st.com</text>
<text x="15" y="294.6">For further information contact your local STMicroelectronics sales office.</text>
</g>
<g font-size="1.2">
<text x="23.4" y="82.3">FUSE_T3.15A-250VAC</text>
<text x="29.1" y="80.7">F1</text>
<text x="45.5" y="82.8">R1</text>
<text x="108.9" y="83.1">BD1</text>
<text x="132.2" y="82">DC+</text>
<text x="145.2" y="81.9">RES_1206_1M</text>
<text x="150.5" y="83.7">R65</text>
<text x="157" y="82">RES_1206_1M</text>
<text x="159.8" y="83.7">R66</text>
<text x="175.8" y="82.3">RES_0805_1K</text>
<text x="178.9" y="83.7">R6</text>
<text x="195.2" y="83.1">VBUS</text>
<text x="25.6" y="84.5">1</text>
<text x="33.3" y="84.5">2</text>
<text x="44.1" y="86.9">NTC_5D15</text>
<text x="44.3" y="84.5">1</text>
<text x="46.9" y="84.2">t</text>
<text x="49.3" y="84.5">2</text>
<text x="64.7" y="88.1">IND_CM_20MH_4A</text>
<text x="85.3" y="87.5">C109</text>
<text x="104.6" y="88.5">2</text>
<text x="106" y="85.4">DIO_DB_KBJ608</text>
<text x="114.9" y="89.8">1</text>
<text x="18.6" y="95.2">1</text>
<text x="18.6" y="91.1">3</text>
<text x="32.7" y="90.9">RV1</text>
<text x="57.2" y="94.2">C4</text>
<text x="77.3" y="91.5">PE</text>
<text x="81.3" y="90.8">CAP_CC_Y1_471_250V</text>
<text x="96" y="92.9">C1</text>
<text x="135" y="90.6">C6</text>
<text x="155.4" y="94.9">RES_0805_10K</text>
<text x="167.2" y="92.5">R5</text>
<text x="175.8" y="93.7">CAP_0805_100PF_50V</text>
<text x="182.9" y="90.2">C8</text>
<text x="192.8" y="94.2">BAT46ZFILM</text>
<text x="193.9" y="92.2">D6</text>
<text x="14.4" y="100.3">CON_2PINA</text>
<text x="18.5" y="98.1">AC_IN</text>
<text x="32.5" y="98.1">MOV_681</text>
<text x="50" y="98.1">CAP_X_0.33UF_275VAC</text>
<text x="69.1" y="96.9">L2</text>
<text x="78.6" y="98.1">PE</text>
<text x="82" y="100.3">CAP_CC_Y1_471_250V</text>
<text x="85.3" y="96.9">C110</text>
<text x="91.3" y="96.3">CAP_X_0.33UF_275VAC</text>
<text x="104.6" y="97.8">3</text>
<text x="114.9" y="96.5">4</text>
<text x="126.1" y="96.3">CAP_EC_330UF_450V</text>
<text x="62.2" y="106.3">IND_1MH_0.5A</text>
<text x="65.9" y="104.8">L1</text>
<text x="72.4" y="107.5">DIOZ_1N4745A-16V-1W</text>
<text x="87.1" y="105.5">+15V</text>
<text x="101.3" y="105.6">U6</text>
<text x="117.7" y="104.1">+3.3V</text>
<text x="189.9" y="102.3">+3.3V</text>
<text x="20.9" y="113.9">10</text>
<text x="26.9" y="111.7">U1</text>
<text x="33.8" y="111">CAP_0805_100NF-50V</text>
<text x="34.6" y="113.9">1</text>
<text x="43.2" y="112.8">C7</text>
<text x="47.2" y="111.5">CAP_EC_10UF_50V</text>
<text x="51.2" y="113.7">C10</text>
<text x="52.1" y="108.3">RES_0805_9.1K</text>
<text x="58.5" y="109.7">R9</text>
<text x="63.5" y="108.4">1</text>
<text x="64.4" y="111.7">CAP_0805_100NF-50V</text>
<text x="69.1" y="108.4">2</text>
<text x="79.9" y="111">D4</text>
<text x="90.4" y="112">C13</text>
<text x="94.5" y="113.6">L78L33ACUTR</text>
<text x="98.4" y="109.2">IN</text>
<text x="100.7" y="111.1">GND</text>
<text x="103.2" y="109.2">OUT</text>
<text x="120.2" y="112.2">C20</text>
<text x="9.9" y="115.9">DC+</text>
<text x="21.6" y="119.2">6</text>
<text x="21.6" y="117.9">7</text>
<text x="21.6" y="116.6">8</text>
<text x="21.6" y="115.2">9</text>
<text x="23.5" y="119.9">DRAIN</text>
<text x="23.5" y="118.6">DRAIN</text>
<text x="23.5" y="117.3">DRAIN</text>
<text x="23.5" y="115.9">DRAIN</text>
<text x="23.5" y="114.6">DRAIN</text>
<text x="28.9" y="118.6">EA-OUT</text>
<text x="30.1" y="119.9">EA-IN</text>
<text x="30.8" y="114.6">GND</text>
<text x="31" y="115.9">VCC</text>
<text x="31.8" y="117.3">NC</text>
<text x="34.6" y="115.2">2</text>
<text x="34.6" y="116.6">3</text>
<text x="34.6" y="117.9">4</text>
<text x="34.6" y="119.2">5</text>
<text x="53.6" y="116.2">BAT46ZFILM</text>
<text x="56.4" y="117.5">D1</text>
<text x="65.9" y="114.2">C24</text>
<text x="71.1" y="119.4">STTH1L06A</text>
<text x="71.7" y="117.5">D2</text>
<text x="81.4" y="115.6">C15</text>
<text x="90.5" y="116.5">CAP_0805_100NF-50V</text>
<text x="105.8" y="117.8">CAP_EC_470UF_35V</text>
<text x="108.6" y="115.4">C19</text>
<text x="115.8" y="116.6">CAP_0805_100NF-50V</text>
<text x="25.6" y="122.3">VIPER122</text>
<text x="45.5" y="122.7">C17</text>
<text x="49.7" y="125.7">CAP_0805_1.2NF_50V</text>
<text x="63" y="124.9">RES_0805_33K</text>
<text x="69.2" y="123.5">R8</text>
<text x="80.4" y="120.3">CAP_EC_330UF_35V</text>
<text x="140.2" y="125.3" transform="rotate(-90 140.2 125.3)">+3.3V</text>
<text x="143.7" y="125.4">RES_0805_1K</text>
<text x="147.8" y="122.5">R60</text>
<text x="172.8" y="125.1">RES_0805_220</text>
<text x="182.3" y="125.3">CON_2PIN_B2B</text>
<text x="34" y="131">STTH1L06A</text>
<text x="37.6" y="128.9">D5</text>
<text x="47.4" y="129.1">R10</text>
<text x="55.9" y="128.3">C14</text>
<text x="56.7" y="129.7">CAP_0805_470NF-50V</text>
<text x="135.9" y="127.5">PWM</text>
<text x="142.9" y="129.5">RES_0805_220</text>
<text x="147.8" y="126.5">R57</text>
<text x="148.9" y="131.8">C12</text>
<text x="156.8" y="131.3">3</text>
<text x="156.8" y="127.3">4</text>
<text x="165.6" y="126.2">ISO1</text>
<text x="167.1" y="127.3">1</text>
<text x="167.1" y="131.3">2</text>
<text x="173.4" y="130.8">C21</text>
<text x="175.9" y="126.5">R58</text>
<text x="183.7" y="128.7">1</text>
<text x="183.7" y="127.3">2</text>
<text x="185.1" y="131.6">JP3</text>
<text x="37.4" y="134.2">GND</text>
<text x="44.1" y="132.6">RES_0805_17.4K</text>
<text x="68.4" y="134.9">+15V</text>
<text x="90.9" y="136.9">SWDCLK</text>
<text x="103.1" y="136.8">R12</text>
<text x="120.6" y="136.8">1</text>
<text x="140.7" y="133.4">CAP_0805_1NF_50V</text>
<text x="161.9" y="133.6">PC817</text>
<text x="168.5" y="137">CAP_0805_10NF_50V</text>
<text x="17.2" y="140.8">1</text>
<text x="17.2" y="142.1">2</text>
<text x="17.2" y="143.5">3</text>
<text x="23.9" y="142.4">+3.3V</text>
<text x="34.6" y="140.9">UART_TX</text>
<text x="53.8" y="138.7" transform="rotate(-90 53.8 138.7)">UART_RX</text>
<text x="55.2" y="138.8" transform="rotate(-90 55.2 138.8)">UART_TX</text>
<text x="56.6" y="138.8" transform="rotate(-90 56.6 138.8)">PB5</text>
<text x="57.9" y="138.8" transform="rotate(-90 57.9 138.8)">PB4</text>
<text x="59.2" y="138.8" transform="rotate(-90 59.2 138.8)">PWM</text>
<text x="60.6" y="138.8" transform="rotate(-90 60.6 138.8)">PA15</text>
<text x="62.2" y="139.2" transform="rotate(-90 62.2 139.2)">SWDCLK</text>
<text x="63.6" y="139.2" transform="rotate(-90 63.6 139.2)">SWDIO</text>
<text x="64.6" y="138.8" transform="rotate(-90 64.6 138.8)">PA12</text>
<text x="76.1" y="141.6">C22</text>
<text x="91.7" y="140.9">SWDIO</text>
<text x="97.6" y="139.2">RES_0805_220</text>
<text x="98" y="142.8">RES_0805_220</text>
<text x="103" y="140.7">R17</text>
<text x="111.2" y="138.4">+3.3V</text>
<text x="111.4" y="140.4">GND</text>
<text x="116.4" y="142.8">CON_4PIN</text>
<text x="120.6" y="138.1">2</text>
<text x="120.6" y="139.4">3</text>
<text x="120.6" y="140.7">4</text>
<text x="125" y="141.5">SWD</text>
<text x="10.6" y="145.5">UART</text>
<text x="16.3" y="146.8">CON_4PIN</text>
<text x="17.2" y="144.7">4</text>
<text x="24.6" y="144.4">GND</text>
<text x="34.6" y="144.9">UART_RX</text>
<text x="47.1" y="149.8">GND</text>
<text x="76.6" y="146.9">GND</text>
<text x="78.4" y="144">CAP_0805_100NF-50V</text>
<text x="161.7" y="148.2">CAP_0805_100NF-50V</text>
<text x="162" y="149.5">CAP_0805_100NF-50V</text>
<text x="52.3" y="152.2" transform="rotate(-90 52.3 152.2)">64</text>
<text x="53.6" y="152.2" transform="rotate(-90 53.6 152.2)">63</text>
<text x="54.3" y="155.6" transform="rotate(-90 54.3 155.6)">PB7</text>
<text x="54.9" y="152.2" transform="rotate(-90 54.9 152.2)">62</text>
<text x="55.6" y="155.6" transform="rotate(-90 55.6 155.6)">PB6</text>
<text x="56.3" y="152.2" transform="rotate(-90 56.3 152.2)">61</text>
<text x="57" y="155.6" transform="rotate(-90 57 155.6)">PB5</text>
<text x="57.6" y="152.2" transform="rotate(-90 57.6 152.2)">60</text>
<text x="58.3" y="155.6" transform="rotate(-90 58.3 155.6)">PB4</text>
<text x="59" y="152.2" transform="rotate(-90 59 152.2)">59</text>
<text x="59.7" y="155.6" transform="rotate(-90 59.7 155.6)">PB3</text>
<text x="60.3" y="152.2" transform="rotate(-90 60.3 152.2)">58</text>
<text x="61.6" y="152.2" transform="rotate(-90 61.6 152.2)">57</text>
<text x="63" y="152.2" transform="rotate(-90 63 152.2)">56</text>
<text x="64.3" y="152.2" transform="rotate(-90 64.3 152.2)">55</text>
<text x="65.6" y="152.2" transform="rotate(-90 65.6 152.2)">54</text>
<text x="67" y="152.2" transform="rotate(-90 67 152.2)">53</text>
<text x="68.3" y="152.2" transform="rotate(-90 68.3 152.2)">52</text>
<text x="69.7" y="152.2" transform="rotate(-90 69.7 152.2)">51</text>
<text x="70.4" y="155.7" transform="rotate(-90 70.4 155.7)">VCC</text>
<text x="71" y="152.2" transform="rotate(-90 71 152.2)">50</text>
<text x="72.3" y="152.2" transform="rotate(-90 72.3 152.2)">49</text>
<text x="73" y="155" transform="rotate(-90 73 155)">NC</text>
<text x="145.8" y="151">+3.3V</text>
<text x="162.4" y="151.9">CAP_0805_100NF-50V</text>
<text x="162.4" y="150.7">CAP_0805_100NF-50V</text>
<text x="162.9" y="153">CAP_0805_100NF-50V</text>
<text x="28.3" y="161.5">+3.3V</text>
<text x="28.5" y="159.7">GND</text>
<text x="29.5" y="158.3">PB8</text>
<text x="43" y="158">1</text>
<text x="43" y="159.4">2</text>
<text x="43" y="160.7">3</text>
<text x="44.9" y="158.8">PB8</text>
<text x="44.9" y="160.1">VSS</text>
<text x="44.9" y="161.4">VDD</text>
<text x="53" y="157.4" transform="rotate(-90 53 157.4)">BOOT0</text>
<text x="61" y="156.3" transform="rotate(-90 61 156.3)">PA15</text>
<text x="62.3" y="156.3" transform="rotate(-90 62.3 156.3)">PA14</text>
<text x="63.7" y="156.3" transform="rotate(-90 63.7 156.3)">PA13</text>
<text x="65" y="156.3" transform="rotate(-90 65 156.3)">PA12</text>
<text x="66.4" y="156.3" transform="rotate(-90 66.4 156.3)">RES3</text>
<text x="67.7" y="156.3" transform="rotate(-90 67.7 156.3)">RES2</text>
<text x="69" y="156.3" transform="rotate(-90 69 156.3)">RES1</text>
<text x="71.7" y="156.3" transform="rotate(-90 71.7 156.3)">RES5</text>
<text x="74.8" y="158.8">BOOT3</text>
<text x="75.7" y="161.4">OUT3</text>
<text x="75.7" y="160.1">HVG3</text>
<text x="80.1" y="160.7">46</text>
<text x="80.1" y="159.4">47</text>
<text x="80.1" y="158">48</text>
<text x="94.8" y="161">OUT3</text>
<text x="94.8" y="158.3">BOOT3</text>
<text x="94.8" y="159.7">HVG3</text>
<text x="116.6" y="156.3">+15V</text>
<text x="147.9" y="157.8">C39</text>
<text x="153.3" y="157.8">C11</text>
<text x="158.6" y="157.8">C32</text>
<text x="164" y="157.8">C23</text>
<text x="169.7" y="157.6">C25</text>
<text x="28.9" y="163.3">LED</text>
<text x="43" y="162.1">4</text>
<text x="43" y="163.4">5</text>
<text x="43" y="164.7">6</text>
<text x="43" y="166.1">7</text>
<text x="43" y="167.4">8</text>
<text x="44.9" y="162.8">PC13</text>
<text x="44.9" y="164.1">PC14</text>
<text x="44.9" y="165.4">PC15</text>
<text x="44.9" y="166.8">PF0</text>
<text x="74.8" y="166.8">BOOT2</text>
<text x="77.3" y="165.4">NC</text>
<text x="77.3" y="164.1">NC</text>
<text x="77.3" y="162.8">NC</text>
<text x="80.1" y="167.4">41</text>
<text x="80.1" y="166.1">42</text>
<text x="80.1" y="164.7">43</text>
<text x="80.1" y="163.4">44</text>
<text x="80.1" y="162.1">45</text>
<text x="94.8" y="166.3">BOOT2</text>
<text x="94.8" y="167.7">HVG2</text>
<text x="114.5" y="166.4">R14</text>
<text x="120.6" y="166.3">RES_0805_10K</text>
<text x="145.7" y="167.5" transform="rotate(-90 145.7 167.5)">GND</text>
<text x="19.9" y="172.4">C9</text>
<text x="27.9" y="172.1">+3.3V</text>
<text x="28" y="173.7">VBUS</text>
<text x="28.7" y="170.6">GND</text>
<text x="42.3" y="170.1">10</text>
<text x="42.3" y="171.4">11</text>
<text x="42.3" y="172.8">12</text>
<text x="43" y="168.8">9</text>
<text x="44.9" y="170.8">VSSA</text>
<text x="44.9" y="172.1">VDDA</text>
<text x="44.9" y="173.5">PA0</text>
<text x="44.9" y="168.1">PF1</text>
<text x="44.9" y="169.5">NRST</text>
<text x="75.7" y="169.5">OUT2</text>
<text x="75.7" y="168.1">HVG2</text>
<text x="77.3" y="170.8">NC</text>
<text x="77.3" y="173.5">NC</text>
<text x="77.3" y="172.1">NC</text>
<text x="80.1" y="168.8">40</text>
<text x="80.1" y="172.8">37</text>
<text x="80.1" y="171.4">38</text>
<text x="80.1" y="170.1">39</text>
<text x="94.8" y="169">OUT2</text>
<text x="108.9" y="170.4">OD</text>
<text x="120.1" y="173.2">C18</text>
<text x="150.3" y="171.6">RES_0805_1K</text>
<text x="157.4" y="171">DIO_LED_RED</text>
<text x="169.7" y="173">LED</text>
<text x="23.2" y="175">ADC_PHASE_U</text>
<text x="23.2" y="176.6">ADC_PHASE_V</text>
<text x="29.2" y="179.3">PA4</text>
<text x="29.3" y="178">PA3</text>
<text x="42.3" y="174.1">13</text>
<text x="42.3" y="175.4">14</text>
<text x="42.3" y="176.8">15</text>
<text x="42.3" y="178.1">16</text>
<text x="44.9" y="174.8">PA1</text>
<text x="44.9" y="176.1">PA2</text>
<text x="44.9" y="177.5">PA3</text>
<text x="44.9" y="178.8">PA4</text>
<text x="74.8" y="176.1">BOOT1</text>
<text x="75.7" y="178.8">OUT1</text>
<text x="75.7" y="177.5">HVG1</text>
<text x="77.3" y="174.8">NC</text>
<text x="80.1" y="178.1">33</text>
<text x="80.1" y="176.8">34</text>
<text x="80.1" y="175.4">35</text>
<text x="80.1" y="174.1">36</text>
<text x="94.8" y="175.7">BOOT1</text>
<text x="94.8" y="177">HVG1</text>
<text x="94.8" y="178.4">OUT1</text>
<text x="120.2" y="176.3">CAP_0805_10NF_50V</text>
<text x="146.2" y="174.8" transform="rotate(-90 146.2 174.8)">+3.3V</text>
<text x="151.8" y="175">R25</text>
<text x="158.8" y="176.6">D3</text>
<text x="16.3" y="181.6" transform="rotate(-90 16.3 181.6)">CAP_0805_100NF-50V</text>
<text x="18.6" y="184.4">GND</text>
<text x="52.3" y="186" transform="rotate(-90 52.3 186)">17</text>
<text x="53" y="183.3" transform="rotate(-90 53 183.3)">PA5</text>
<text x="53.6" y="186" transform="rotate(-90 53.6 186)">18</text>
<text x="54.3" y="183.3" transform="rotate(-90 54.3 183.3)">PA6</text>
<text x="54.9" y="186" transform="rotate(-90 54.9 186)">19</text>
<text x="55.6" y="183.3" transform="rotate(-90 55.6 183.3)">PA7</text>
<text x="56.3" y="186" transform="rotate(-90 56.3 186)">20</text>
<text x="57" y="183.3" transform="rotate(-90 57 183.3)">PB0</text>
<text x="57.6" y="186" transform="rotate(-90 57.6 186)">21</text>
<text x="58.3" y="183.3" transform="rotate(-90 58.3 183.3)">PB1</text>
<text x="59" y="186" transform="rotate(-90 59 186)">22</text>
<text x="59.7" y="183.3" transform="rotate(-90 59.7 183.3)">VDD</text>
<text x="60.3" y="186" transform="rotate(-90 60.3 186)">23</text>
<text x="61" y="183.3" transform="rotate(-90 61 183.3)">VSS</text>
<text x="61.6" y="186" transform="rotate(-90 61.6 186)">24</text>
<text x="62.3" y="183.3" transform="rotate(-90 62.3 183.3)">OD</text>
<text x="63" y="186" transform="rotate(-90 63 186)">25</text>
<text x="63.7" y="183.3" transform="rotate(-90 63.7 183.3)">CIN</text>
<text x="64.3" y="186" transform="rotate(-90 64.3 186)">26</text>
<text x="65" y="183.3" transform="rotate(-90 65 183.3)">SGND</text>
<text x="65.6" y="186" transform="rotate(-90 65.6 186)">27</text>
<text x="66.4" y="183.3" transform="rotate(-90 66.4 183.3)">PGND</text>
<text x="67" y="186" transform="rotate(-90 67 186)">28</text>
<text x="67.7" y="183.3" transform="rotate(-90 67.7 183.3)">LVG1</text>
<text x="68.3" y="186" transform="rotate(-90 68.3 186)">29</text>
<text x="69" y="183.3" transform="rotate(-90 69 183.3)">LVG2</text>
<text x="69.7" y="186" transform="rotate(-90 69.7 186)">30</text>
<text x="70.4" y="183.3" transform="rotate(-90 70.4 183.3)">LVG3</text>
<text x="71" y="186" transform="rotate(-90 71 186)">31</text>
<text x="71.7" y="183.3" transform="rotate(-90 71.7 183.3)">RES4</text>
<text x="72.3" y="186" transform="rotate(-90 72.3 186)">32</text>
<text x="73" y="183.3" transform="rotate(-90 73 183.3)">NC</text>
<text x="118.9" y="181.1">GND</text>
<text x="32.5" y="188.5">STSPIN32F0601Q</text>
<text x="41.1" y="186.4">U2</text>
<text x="88.5" y="190.6">TEST</text>
<text x="91.9" y="197">5</text>
<text x="91.9" y="195.5">6</text>
<text x="91.9" y="194.3">7</text>
<text x="91.9" y="193">8</text>
<text x="109.5" y="197.1">PA7</text>
<text x="109.5" y="195.8">PA6</text>
<text x="109.5" y="194.4">PA5</text>
<text x="109.5" y="193.1">PA4</text>
<text x="53.4" y="198.8" transform="rotate(-90 53.4 198.8)">PA5</text>
<text x="54.7" y="198.8" transform="rotate(-90 54.7 198.8)">PA6</text>
<text x="56.1" y="198.8" transform="rotate(-90 56.1 198.8)">PA7</text>
<text x="57.4" y="198.8" transform="rotate(-90 57.4 198.8)">PB0</text>
<text x="58.8" y="198.8" transform="rotate(-90 58.8 198.8)">PB1</text>
<text x="59.9" y="200" transform="rotate(-90 59.9 200)">+3.3V</text>
<text x="61.2" y="199" transform="rotate(-90 61.2 199)">GND</text>
<text x="62.8" y="198.3" transform="rotate(-90 62.8 198.3)">OD</text>
<text x="64.1" y="198.7" transform="rotate(-90 64.1 198.7)">CIN</text>
<text x="65.8" y="198.9" transform="rotate(-90 65.8 198.9)">GND</text>
<text x="68.1" y="199.6" transform="rotate(-90 68.1 199.6)">LVG1</text>
<text x="69.5" y="199.6" transform="rotate(-90 69.5 199.6)">LVG2</text>
<text x="70.8" y="199.6" transform="rotate(-90 70.8 199.6)">LVG3</text>
<text x="91.9" y="202.3">1</text>
<text x="91.9" y="201">2</text>
<text x="91.9" y="199.7">3</text>
<text x="91.9" y="198.3">4</text>
<text x="106.3" y="203">+3.3V</text>
<text x="107.4" y="201.5">GND</text>
<text x="109.5" y="199.8">PB1</text>
<text x="109.5" y="198.5">PB0</text>
</g>
</svg>
